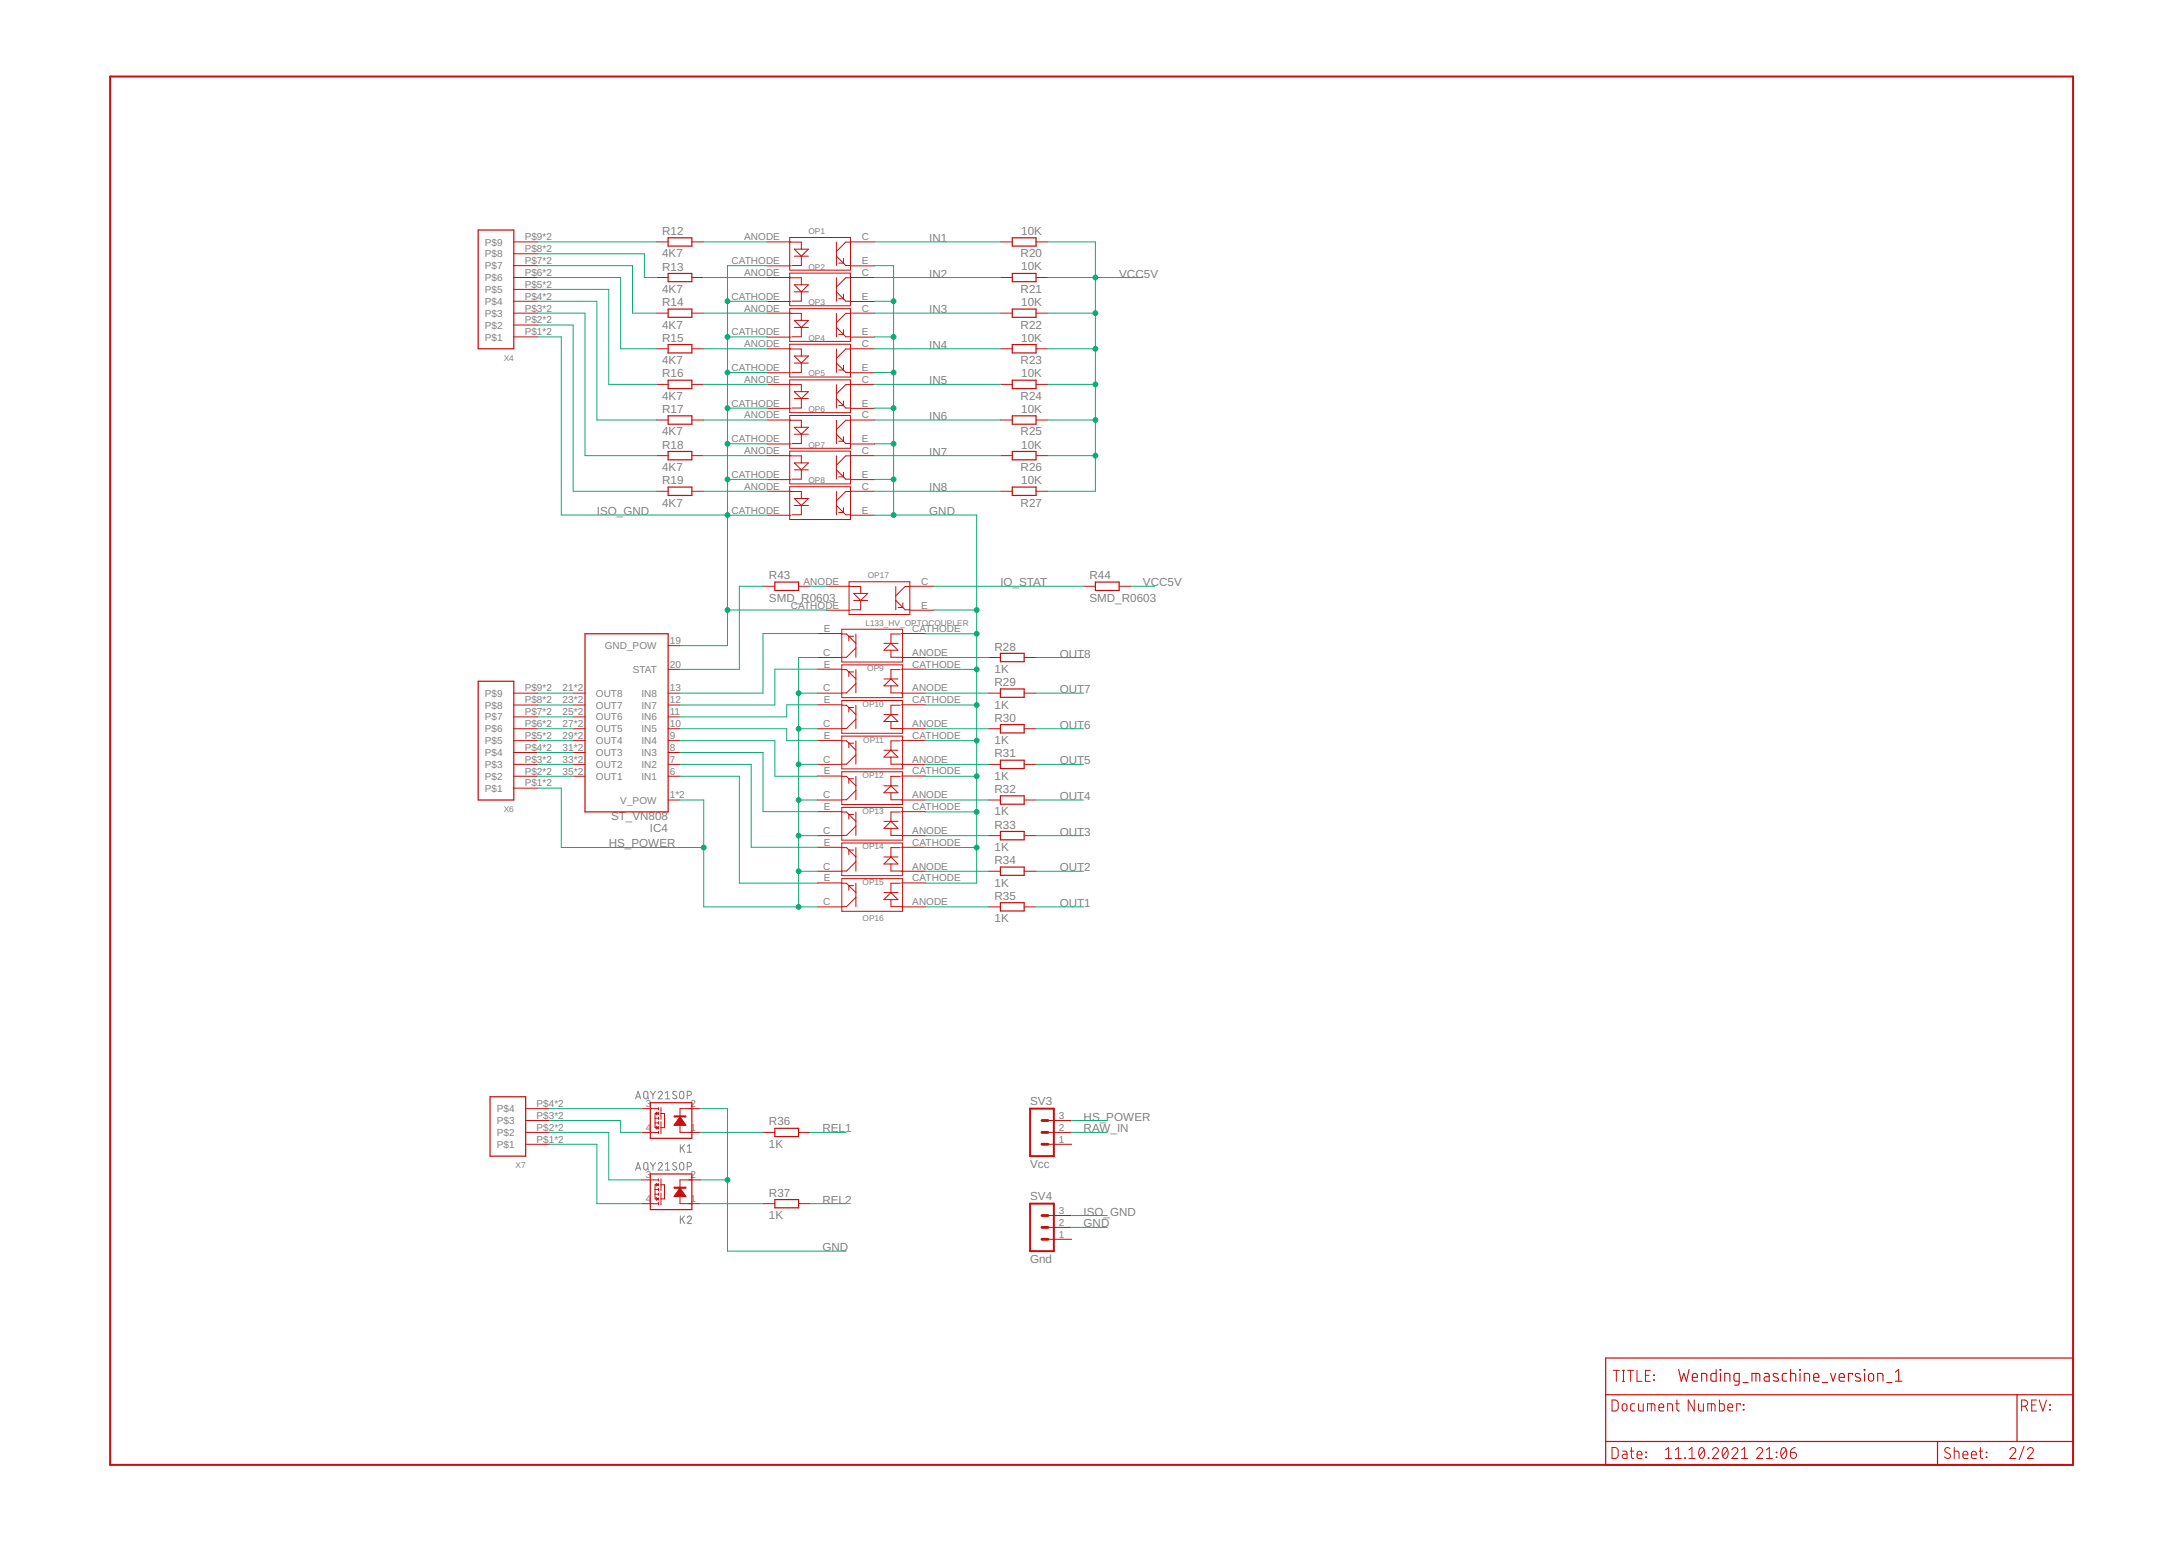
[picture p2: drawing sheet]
<svg xmlns="http://www.w3.org/2000/svg" width="420mm" height="297mm" viewBox="0 0 420 297" stroke-linecap="round" stroke-linejoin="round" font-family="sans-serif">
<g fill="none" stroke="#808080" stroke-width=".19">
<path d="M122.4 211.5l.5-1.4 .5 1.4M122.5 211.2h.7M124.1 210.2l.3-.1 .3 .1 .1 .9a.4 .4 0 0 1-.4 .4 .4 .4 0 0 1-.4-.4zM124.6 211.2l.3 .3M125.2 210.1l.5 .7M125.7 210.8v.7M126.2 210.1l-.5 .7M126.7 210.4a.4 .4 0 0 1 .6-.3 .4 .4 0 0 1 .1 .6l-.7 .8h.9M128.1 211.5h.8M128.1 210.4l.4-.3v1.4M130.2 210.2a.37 .37 0 0 0-.5-.1 .37 .37 0 0 0-.1 .5l.6 .3a.36 .36 0 0 1 0 .6 .36 .36 0 0 1-.6-.1l-.1-.1M131 210.2l.3-.1 .3 .1 .1 .9a.41 .41 0 0 1-.4 .4 .41 .41 0 0 1-.4-.4z"/>
<path d="M132.3 210.9h.4a.4 .4 0 0 0 .4-.4 .4 .4 0 0 0-.4-.4h-.4v1.4M122.4 225.3l.5-1.5 .5 1.5M122.5 224.9h.7M124.1 223.9l.3-.1 .3 .1 .1 .9a.4 .4 0 0 1-.4 .5 .4 .4 0 0 1-.4-.5zM124.6 224.9l.3 .4M125.2 223.8l.5 .7M125.7 224.5v.8M126.2 223.8l-.5 .7M126.7 224.1a.4 .4 0 0 1 .6-.3 .4 .4 0 0 1 .1 .6l-.7 .9h.9M128.1 224.1l.4-.3v1.5M128.1 225.3h.8M130.2 223.9a.37 .37 0 0 0-.5-.1 .37 .37 0 0 0-.1 .5l.6 .3a.36 .36 0 0 1 0 .6 .36 .36 0 0 1-.6-.1l-.1-.1"/>
<path d="M131 223.9l.3-.1 .3 .1 .1 .9a.41 .41 0 0 1-.4 .5 .41 .41 0 0 1-.4-.5zM131 220.4v1.4M131 234.1v1.4M131.3 220.9l.5 .9M131.3 234.6l.5 .9M131.8 220.4l-.8 .9M131.8 234.1l-.8 .9M132.3 224.6h.4a.4 .4 0 0 0 .4-.4 .4 .4 0 0 0-.4-.4h-.4v1.5M132.3 234.4a.4 .4 0 0 1 .6-.3 .4 .4 0 0 1 .1 .6l-.7 .8h.8M132.3 220.7l.4-.3v1.4M132.3 221.8h.8"/>
</g>
<path d="M21.2 14.7h378v267.3h-378zM198.4 213.4h4.5v9.2h-4.5zM198.4 231.7h4.5v9.2h-4.5z" fill="none" stroke="#c90d0c" stroke-width=".38"/>
<g fill="none" stroke="#c90d0c" stroke-width=".23">
<path d="M92.1 44.3h6.8v22.8h-6.8zM128.7 45.8h4.5v1.6h-4.5zM128.7 52.6h4.5v1.6h-4.5zM128.7 59.5h4.5v1.6h-4.5zM194.9 45.8h4.6v1.6h-4.6zM194.9 52.6h4.6v1.6h-4.6zM194.9 59.5h4.6v1.6h-4.6zM128.7 66.3h4.5v1.6h-4.5zM128.7 73.2h4.5v1.6h-4.5zM194.9 66.3h4.6v1.6h-4.6zM194.9 73.2h4.6v1.6h-4.6zM128.7 80.1h4.5v1.6h-4.5z"/>
<path d="M128.7 86.9h4.5v1.6h-4.5zM128.7 93.8h4.5v1.6h-4.5zM194.9 80.1h4.6v1.6h-4.6zM194.9 86.9h4.6v1.6h-4.6zM194.9 93.8h4.6v1.6h-4.6zM149.2 112.1h4.6v1.6h-4.6zM210.9 112.1h4.6v1.6h-4.6zM92.1 131.1h6.8v22.9h-6.8zM112.6 122h16.1v34.3h-16.1zM192.6 125.8h4.6v1.6h-4.6zM192.6 132.6h4.6v1.6h-4.6zM192.6 139.5h4.6v1.6h-4.6z"/>
<path d="M192.6 146.3h4.6v1.7h-4.6zM192.6 153.2h4.6v1.6h-4.6zM192.6 160.1h4.6v1.6h-4.6zM192.6 166.9h4.6v1.6h-4.6zM192.6 173.8h4.6v1.6h-4.6zM94.4 211.1h6.8v11.5h-6.8zM125.2 212.3h8v6.8h-8zM149.2 217.2h4.6v1.6h-4.6zM125.2 226h8v6.9h-8zM149.2 230.9h4.6v1.6h-4.6zM309.2 277.5h90M309.2 268.5h90"/>
<path d="M373.1 277.5v4.5M388.4 268.5v9M399.2 261.3v20.7h-90v-20.6h90"/>
</g>
<g fill="none" stroke="#c90d0c" stroke-width=".19">
<path d="M98.9 58h4.6M98.9 55.7h4.6M98.9 53.4h4.6M98.9 51.1h4.6M98.9 48.9h4.6M98.9 46.6h4.6M126.4 53.4h2.3M126.4 46.6h2.3M133.2 53.4h2.3M133.2 46.6h2.3M147.7 53.4h4.6M147.7 46.6h4.6"/>
<path d="M147.7 51.2h4.6M147.7 58h4.6M152.1 45.7h11.7v6.3h-11.7zM152.1 52.6h11.7v6.3h-11.7zM152.1 59.4h11.7v6.3h-11.7zM152.1 46.6h2.2v1.4M152.1 53.5h2.2v1.3M153 48h2.7l-1.4 1.3zM153 49.3h2.7M153 54.8h2.7l-1.4 1.4zM153 56.2h2.7M154.3 49.3v1.8h-1.8"/>
<path d="M154.3 56.2v1.8h-1.8M161.1 46.6v4.5M161.1 53.5v4.5M161.1 49.3l1.3 1.4M161.1 56.2l1.3 1.3M161.5 50.7h.9M161.5 57.5h.9M162.4 50.7l.5 .4h.9M162.4 49.8v.9M162.4 56.6v.9M162.4 57.5l.5 .5h.9M163.8 46.6h-.9l-1.8 1.8"/>
<path d="M163.8 53.5h-.9l-1.8 1.8M163.8 53.4h4.6M163.8 46.6h4.6M163.8 51.2h4.6M163.8 58h4.6M192.6 53.4h2.3M192.6 46.6h2.3M199.5 53.4h2.3M199.5 46.6h2.3M98.9 64.9h4.6M98.9 62.6h4.6M98.9 60.3h4.6"/>
<path d="M126.4 60.3h2.3M126.4 67.1h2.3M126.4 74h2.3M133.2 60.3h2.3M133.2 67.1h2.3M133.2 74h2.3M147.7 60.3h4.6M147.7 64.9h4.6M147.7 67.1h4.6M147.7 71.8h4.6M147.7 74h4.6M147.7 78.6h4.6"/>
<path d="M152.1 66.3h11.7v6.3h-11.7zM152.1 73.1h11.7v6.3h-11.7zM152.1 80h11.7v6.3h-11.7zM152.1 60.3h2.2v1.4M152.1 67.2h2.2v1.3M152.1 74h2.2v1.4M153 61.7h2.7l-1.4 1.3zM153 63h2.7M153 68.5h2.7l-1.4 1.4zM153 69.9h2.7M153 75.4h2.7l-1.4 1.3zM153 76.7h2.7"/>
<path d="M154.3 63v1.8h-1.8M154.3 69.9v1.8h-1.8M154.3 76.7v1.8h-1.8M161.1 60.3v4.5M161.1 67.2v4.5M161.1 74v4.5M161.1 63l1.3 1.4M161.1 69.9l1.3 1.3M161.1 76.7l1.3 1.4M161.5 64.4h.9M161.5 71.2h.9M161.5 78.1h.9"/>
<path d="M162.4 64.4l.5 .4h.9M162.4 63.5v.9M162.4 70.3v.9M162.4 77.2v.9M162.4 71.2l.5 .5h.9M162.4 78.1l.5 .4h.9M163.8 60.3h-.9l-1.8 1.8M163.8 67.2h-.9l-1.8 1.8M163.8 74h-.9l-1.8 1.8M163.8 60.3h4.6M163.8 64.9h4.6M163.8 67.1h4.6"/>
<path d="M163.8 71.8h4.6M163.8 74h4.6M163.8 78.6h4.6M192.6 60.3h2.3M192.6 67.1h2.3M192.6 74h2.3M199.5 60.3h2.3M199.5 67.1h2.3M199.5 74h2.3M126.4 80.9h2.3M126.4 87.7h2.3M126.4 94.6h2.3"/>
<path d="M133.2 80.9h2.3M133.2 87.7h2.3M133.2 94.6h2.3M147.7 94.6h6.6v1.4M147.7 80.9h4.6M147.7 85.5h4.6M147.7 87.7h4.6M147.7 92.3h4.6M147.7 99.2h4.6M152.1 86.8h11.7v6.4h-11.7zM152.1 93.7h11.7v6.3h-11.7zM152.1 80.9h2.2v1.4"/>
<path d="M152.1 87.8h2.2v1.3M153 82.3h2.7l-1.4 1.3zM153 83.6h2.7M153 89.1h2.7l-1.4 1.3zM153 90.4h2.7M153 96h2.7l-1.4 1.3zM153 97.3h2.7M154.3 83.6v1.8h-1.8M154.3 90.4v1.8h-1.8M154.3 97.3v1.8h-1.8M161.1 80.9v4.5M161.1 87.8v4.4"/>
<path d="M161.1 94.6v4.5M161.1 83.6l1.8 1.8h.9M161.1 90.4l1.8 1.8h.9M161.1 97.3l1.8 1.8h.9M162.4 84.1v.8h-.9M162.4 90.9v.9h-.9M162.4 97.8v.9h-.9M163.8 80.9h-.9l-1.8 1.8M163.8 87.8h-.9l-1.8 1.8M163.8 94.6h-.9l-1.8 1.8M163.8 80.9h4.6M163.8 85.5h4.6"/>
<path d="M163.8 87.7h4.6M163.8 92.3h4.6M163.8 94.6h4.6M163.8 99.2h4.6M192.6 80.9h2.3M192.6 87.7h2.3M192.6 94.6h2.3M199.5 80.9h2.3M199.5 87.7h2.3M199.5 94.6h2.3M146.9 112.9h2.3M153.8 112.9h2.3"/>
<path d="M159.2 112.9h4.5M159.2 117.5h4.5M163.5 112h11.7v6.3h-11.7zM163.5 112.9h2.2v1.3M164.4 114.2h2.7l-1.4 1.4zM164.4 115.6h2.7M165.7 115.6v1.8h-1.8M172.5 115.6l1.8 1.8h.9M172.5 112.9v4.5M173.8 116.1v.8h-.9M175.2 112.9h-.9l-1.8 1.8M175.3 112.9h4.5"/>
<path d="M175.3 117.5h4.5M208.6 112.9h2.3M215.5 112.9h2.3M98.9 138h4.6M98.9 135.7h4.6M98.9 133.4h4.6M110.4 138h2.2M110.4 135.7h2.2M110.4 133.4h2.2M128.7 138h2.2M128.7 135.7h2.2M128.7 133.4h2.2"/>
<path d="M128.7 128.9h2.2M128.7 124.3h2.2M157.5 133.4h4.5M157.5 126.6h4.5M157.5 122h4.5M157.5 128.8h4.5M157.5 135.7h4.5M162.1 121.1h11.7v6.3h-11.7zM162.1 128h11.7v6.3h-11.7zM162.1 134.9h11.7v6.3h-11.7zM162.1 122h.9l1.8 1.8M162.1 128.9h.9l1.8 1.8"/>
<path d="M162.1 135.8h.9l1.8 1.8M164.4 122.5h-1v.9M164.4 129.3h-1v.9M164.4 136.2h-1v.9M164.8 124.7l-1.8 1.8h-.9M164.8 122v4.5M164.8 128.9v4.5M164.8 135.8v4.5M164.8 131.6l-1.8 1.8h-.9M164.8 138.5l-1.8 1.8h-.9M170.2 125.2l1.4-1.4 1.3 1.4zM170.2 123.8h2.7"/>
<path d="M170.2 132l1.4-1.3 1.3 1.3zM170.2 130.7h2.7M170.2 138.9l1.4-1.3 1.3 1.3zM170.2 137.6h2.7M171.6 125.2v1.3l6.5 .1M171.6 132v1.4h2.2M171.6 138.9v1.4h2.2M173.4 122h-1.8v1.8M173.4 128.9h-1.8v1.8M173.4 135.8h-1.8v1.8M173.6 133.4h4.5M173.6 122h4.5"/>
<path d="M173.6 128.8h4.5M173.6 135.7h4.5M190.4 133.4h2.2M190.4 126.6h2.2M197.2 133.4h2.3M197.2 126.6h2.3M98.9 151.7h4.6M98.9 149.4h4.6M98.9 147.2h4.6M98.9 144.9h4.6M98.9 142.6h4.6M98.9 140.3h4.6"/>
<path d="M110.4 149.4h2.2M110.4 147.2h2.2M110.4 144.9h2.2M110.4 142.6h2.2M110.4 140.3h2.2M128.7 149.4h2.2M128.7 147.2h2.2M128.7 144.9h2.2M128.7 142.6h2.2M128.7 140.3h2.2M128.7 154h2.2M157.5 147.2h4.5"/>
<path d="M157.5 140.3h4.5M157.5 154h4.5M157.5 142.5h4.5M157.5 149.4h4.5M157.5 156.3h4.5M162.1 141.7h11.7v6.3h-11.7zM162.1 148.6h11.7v6.3h-11.7zM162.1 155.4h11.7v6.3h-11.7zM162.1 142.6h.9l1.8 1.8M162.1 149.5h.9l.4 .4M162.1 156.3h.9l.4 .5M163.4 149.9v.9"/>
<path d="M163.4 156.8v.9M163.4 149.9l1.4 1.4M163.4 149.9h1M163.4 156.8l1.4 1.3M163.4 156.8h1M164.4 143.1h-1v.9M164.8 142.6v4.5M164.8 149.5v4.5M164.8 156.3v4.5M164.8 145.3l-1.8 1.8h-.9M164.8 152.2l-1.8 1.8h-.9M164.8 159l-1.8 1.8h-.9"/>
<path d="M170.2 145.8l1.4-1.4 1.3 1.4zM170.2 144.4h2.7M170.2 152.6l1.4-1.3 1.3 1.3zM170.2 151.3h2.7M170.2 159.5l1.4-1.4 1.3 1.4zM170.2 158.1h2.7M171.6 145.8v1.3h2.2M171.6 152.6v1.4h2.2M171.6 159.5v1.3h2.2M173.4 142.6h-1.8v1.8M173.4 149.5h-1.8v1.8M173.4 156.3h-1.8v1.8"/>
<path d="M173.6 147.2h4.5M173.6 140.3h4.5M173.6 154h4.5M173.6 142.5h4.5M173.6 149.4h4.5M173.6 156.3h4.5M190.4 147.2h2.2M190.4 140.3h2.2M190.4 154h2.2M197.2 147.2h2.3M197.2 140.3h2.3M197.2 154h2.3"/>
<path d="M157.5 160.9h4.5M157.5 167.7h4.5M157.5 163.1h4.5M157.5 174.6h4.5M157.5 170h4.5M162.1 162.3h11.7v6.3h-11.7zM162.1 169.1h11.7v6.3h-11.7zM162.1 163.2h.9l.4 .4M162.1 170h.9l.4 .5M163.4 163.6v.9M163.4 170.5v.9M163.4 163.6l1.4 1.4"/>
<path d="M163.4 163.6h1M163.4 170.5l1.4 1.3M163.4 170.5h1M164.8 163.2v4.5M164.8 170v4.5M164.8 165.9l-1.8 1.8h-.9M164.8 172.7l-1.8 1.8h-.9M170.2 166.3l1.4-1.3 1.3 1.3zM170.2 165h2.7M170.2 173.2l1.4-1.4 1.3 1.4zM170.2 171.8h2.7M171.6 166.3v1.4h2.2"/>
<path d="M171.6 173.2v1.3h2.2M173.4 163.2h-1.8v1.8M173.4 170h-1.8v1.8M173.6 160.9h4.5M173.6 167.7h4.5M173.6 163.1h4.5M173.6 174.6h4.5M173.6 170h4.5M190.4 160.9h2.2M190.4 167.7h2.2M190.4 174.6h2.2M197.2 160.9h2.3"/>
<path d="M197.2 167.7h2.3M197.2 174.6h2.3M101.2 218h4.6M101.2 213.4h4.6M101.2 215.7h4.6M123.5 218h2.3M123.5 213.4h3.3M125.8 218h1M126.1 216.2h.7M126.1 215.3h.7M126.4 216.9l.4 .2-.4 .2zM126.4 214.1l.4 .3-.4 .2z"/>
<path d="M126.8 213.2v.5M126.8 214.1v.5M126.8 215v.5M126.8 215.9v.5M126.8 216.9v.4M126.8 217.8v.4M126.8 214.4h-.7v2.7h.7M127.3 214.4h.7v2.7h-.7M127.3 213.2v2.3M127.3 215.9v2.3M129.8 216.6h2.2M129.9 216.5h2"/>
<path d="M130 216.3h1.9M130.1 216.2h1.7M130.1 216.1h1.6M130.2 216h1.4M130.3 215.9h1.3M130.4 215.8h1.1M130.5 215.7h.9M130.5 215.6h.8M130.6 215.5h.7M130.7 215.4h.5M130.7 215.3h.4M130.8 215.2h.2"/>
<path d="M130.9 215.1h.1M130.9 215l1.2 1.6h-2.3zM134.9 213.4h-4v4.6h4M146.9 218h2.3M153.8 218h2.3M201.8 218h4.6M201.8 215.7h4.6M101.2 220.3h4.6M123.5 231.7h2.3M123.5 227.1h3.3M125.8 231.7h1M126.1 229.9h.7"/>
<path d="M126.1 229h.7M126.4 227.8l.4 .3-.4 .2zM126.4 230.6l.4 .2-.4 .2zM126.8 226.9v.5M126.8 227.8v.5M126.8 228.7v.5M126.8 229.7v.4M126.8 230.6v.4M126.8 231.5v.4M126.8 228.1h-.7v2.7h.7M127.3 226.9v2.3M127.3 229.7v2.2"/>
<path d="M127.3 228.1h.7v2.7h-.7M129.9 230.3h2.1M129.9 230.1h2M130 230h1.8M130.1 229.9h1.7M130.2 229.8h1.5M130.2 229.7h1.4M130.3 229.6h1.3M130.4 229.5h1.1M130.5 229.4h.9M130.5 229.3h.8M130.6 229.2h.7"/>
<path d="M130.7 229.1h.5M130.7 229h.4M130.8 228.9h.2M130.9 228.8h.1M130.9 228.7l1.2 1.7h-2.3zM134.9 227.1h-4v4.6h4M146.9 231.7h2.3M153.8 231.7h2.3M201.8 220.3h4.6M201.8 238.6h4.6M201.8 236.3h4.6M201.8 234h4.6"/>
<path d="M310.4 278.7h.8l.4 .4v1.1l-.1 .3-.3 .2-.8 .1zM310.4 269.5l.8 .1 .4 .3v1.1l-.1 .4-.3 .2h-.8zM310.6 263.8h1.2M311.2 263.8v2.1M312.4 263.8h.4M312.4 265.9h.4M312.5 279.4h.6l.2 .3v1.1h-.5a.41 .41 0 0 1-.4-.4 .41 .41 0 0 1 .4-.4h.5M312.5 270.4l.3-.2 .3 .2 .2 .8a.47 .47 0 0 1-.5 .4 .47 .47 0 0 1-.4-.4zM312.6 263.8v2.1M313.4 263.8h1.2M313.9 279.4h.7M314 263.8v2.1"/>
<path d="M314.1 278.7l.1 1.8 .4 .3M314.8 270.2l-.6 .1-.2 .3v.8l.3 .2h.5M315.2 263.8v2.1h1M315.5 270.2v1.2l.3 .2h.6v-1.4M316.8 264.8h.7M316.9 279.5l.1 .2zM317.2 271.6v-1.4l1.4 .1 .1 1.3M317.8 263.8h-1v2.1h1M318 270.2v1.4M318.4 264.7l.2 .1zM318.4 265.6l.2 .1zM319.4 270.9h1a.49 .49 0 0 0-.4-.7 .49 .49 0 0 0-.6 .5l.1 .8 .9 .1"/>
<path d="M320.7 279.1l.6-.4v2.1M321.1 271.6v-1.4l.8 .1 .2 1.3M322.6 279.1l.6-.4v2.1M322.7 270.2h.7M322.9 269.5v1.8l.1 .2 .4 .1M325.2 279.1l.6-.4v2.1M326.2 269.5v2.1l-1.1-2.1v2.1M327.1 270.2v1.2l.3 .2h.6v-1.4M327.4 278.8a.49 .49 0 0 1 .5-.1 .49 .49 0 0 1 .3 .5 1.21 1.21 0 0 1-.5 1.6 1.35 1.35 0 0 1-.3-2zM328.1 279.1l-.9 1.2M328.8 271.6v-1.4l1.3 .1 .1 1.3M329.5 270.2v1.4"/>
<path d="M329.7 279.1a.57 .57 0 0 1 .8-.4 .57 .57 0 0 1 .2 .9l-1 1.2h1.2M331.1 269.5v2.1h.7l.2-.2v-1l-.2-.1-.7-.1M331.9 278.8a.49 .49 0 0 1 .5-.1 .49 .49 0 0 1 .3 .5 1.21 1.21 0 0 1-.5 1.6 1.35 1.35 0 0 1-.3-2zM332.7 279.1l-1 1.2M332.7 270.9h1a.5 .5 0 0 0-.4-.7 .5 .5 0 0 0-.6 .5l.1 .8 .9 .1M333.5 279.1a.58 .58 0 0 1 .8-.4 .58 .58 0 0 1 .2 .9l-1 1.2h1.1M335.1 270.5v-.3h-.7v1.4M335.4 279.1l.5-.4v2.1M335.7 271.3l.1 .1zM335.7 270.4l.1 .1zM338.2 279.1a.58 .58 0 0 1 .9-.4 .58 .58 0 0 1 .1 .9l-1 1.2h1.2M340.1 279.1l.6-.4v2.1"/>
<path d="M342 279.5l.1 .2zM343.1 278.8a.49 .49 0 0 1 .6-.1 .49 .49 0 0 1 .3 .5 1.21 1.21 0 0 1-.5 1.6 1.31 1.31 0 0 1-.5-1.8zM343.9 279.1l-.9 1.2M344.8 279.6h.7a.59 .59 0 0 1 .4 .6 .59 .59 0 0 1-.6 .6 .59 .59 0 0 1-.5-.6zM345.7 278.7l-.7 .2-.2 .7M375.5 278.8a.53 .53 0 0 0-.8-.1 .53 .53 0 0 0 0 .8l.6 .4a.53 .53 0 0 1 .1 .8 .53 .53 0 0 1-.8-.1l-.2-.1M376.3 279.4l.8 .1 .1 1.3M376.3 278.7v2.1M381.1 279.4h.7M381.3 278.7l.1 1.8 .4 .3M382.5 279.5l.1 .2zM387 279.1a.58 .58 0 0 1 .8-.4 .58 .58 0 0 1 .2 .9l-1 1.2h1.2"/>
<path d="M389.3 270.7h.6a.59 .59 0 0 0 .5-.6 .59 .59 0 0 0-.5-.6h-.6v2.1M389.7 278.4l-.9 2.6M390 270.7l.4 .9M390.4 279.1a.58 .58 0 0 1 .8-.4 .58 .58 0 0 1 .2 .9l-1 1.2h1.1M391.2 270.5h.7M392.2 269.5h-1v2.1h1M392.7 269.5l.7 2.1 .7-2.1M394.7 270.4l.1 .1zM394.7 271.3l.1 .1zM315.2 280.1h1a.49 .49 0 0 0-.4-.7 .49 .49 0 0 0-.6 .4l.1 .9 .9 .1M316.9 280.5l.1 .1zM320.7 280.8h1.2"/>
<path d="M322.6 280.8h1.1M324.4 280.6l.1 .2zM325.2 280.8h1.2M328.9 280.6l.2 .2zM335.4 280.8h1.1M340.1 280.8h1.2M342 280.5l.1 .1zM378 280.1h.9a.5 .5 0 0 0-.3-.7 .5 .5 0 0 0-.6 .4l.1 .9 .8 .1M379.6 280.1h1a.5 .5 0 0 0-.4-.7 .5 .5 0 0 0-.6 .4l.1 .9 .9 .1M382.5 280.5l.1 .1z"/>
</g>
<g fill="none" stroke="#c90d0c" stroke-width=".21">
<path d="M323.2 263.6l.5 2.3 .5-1.5 .5 1.5 .5-2.3M325.9 265.2h1a.53 .53 0 0 0-.4-.8 .53 .53 0 0 0-.6 .5l.1 .9 .9 .1M327.7 265.9v-1.5h.7l.2 .2 .1 1.3M330.5 263.6v2.3h-.8l-.2-.2v-1.1l.2-.2h.8M331.2 263.6l.1 .2zM331.3 264.4v1.5M332.1 265.9v-1.5h.8l.2 .2v1.3M334.9 265.9l-.9-.1-.1-1 .2-.4h.8v1.9l-.2 .3-.7 .1M335.6 266.1h1M337.4 265.9v-1.5l1.4 .1 .1 1.4M338.1 264.4v1.5M339.8 264.4h.6l.3 .4v1.1h-.6a.43 .43 0 0 1-.4-.4 .43 .43 0 0 1 .4-.5h.6"/>
<path d="M342.3 264.5l-.5-.1-.4 .2 .1 .3 .9 .5v.4a.79 .79 0 0 1-.9 0M344.1 264.4h-.7l-.2 .4 .1 1 .8 .1M344.8 264.4h.7l.3 .2v1.3M344.8 263.6v2.3M346.5 263.6l.2 .2zM346.6 264.4v1.5M347.4 265.9v-1.5l.9 .1 .1 1.4M349.2 265.2h1a.53 .53 0 0 0-.3-.8 .53 .53 0 0 0-.7 .5l.1 .9 .9 .1M350.9 266.1h1M352.5 264.4l.5 1.5 .5-1.5M354.1 265.2h1.1a.53 .53 0 0 0-.4-.8 .53 .53 0 0 0-.7 .5l.1 .9 1 .1M356.7 264.6v-.2h-.8v1.5"/>
<path d="M358.1 264.5a.58 .58 0 0 0-.8 .1l.1 .4 .8 .4v.4a.79 .79 0 0 1-.9 0M359 263.6l.1 .2zM359 264.4v1.5M359.9 264.6l.5-.2a.84 .84 0 0 1 0 1.5l-.4-.1-.2-.2zM361.6 265.9v-1.5l.9 .1 .1 1.4M363.3 266.1h1M365 265.9h1.2M365 264.1l.6-.5v2.3"/>
</g>
<g fill="#c90d0c" stroke="#c90d0c" stroke-width=".19">
<path d="M129.8 214.8h2.3v.2h-2.3z"/>
<path d="M129.8 228.5h2.3v.2h-2.3z"/>
</g>
<path d="M200.6 215.7h1.2M200.6 218h1.2M200.6 220.3h1.2M200.6 234h1.2M200.6 236.3h1.2M200.6 238.6h1.2" fill="none" stroke="#c90d0c" stroke-width=".55"/>
<g fill="none" stroke="#0dab76" stroke-width=".19">
<path d="M103.5 46.6h22.9M103.5 53.4h16v13.7h6.9M103.5 48.9h20.6v4.5h2.3M103.5 51.1h18.3v9.2h4.6M103.5 55.7h13.7v18.3h9.2M103.5 58h11.4v22.9h11.5M135.5 46.6h12.2M135.5 53.4h12.2M140.1 58h7.6M147.7 51.2l-7.6-.1v73.2h-9.2M168.4 46.6h24.2M168.4 53.4h24.2"/>
<path d="M168.4 51.2l3.7-.1v48.1M172.1 58h-3.7M201.8 46.6h9.1v48h-9.1M201.8 53.4h18.3M103.5 60.3h9.1v27.4h13.8M103.5 62.6h6.9v32h16M103.5 64.9h4.6v34.2l39.6 .1M135.5 60.3h12.2M135.5 67.1h12.2M135.5 74h12.2M140.1 64.9h7.6M140.1 71.7l7.6 .1"/>
<path d="M140.1 78.6h7.6M168.4 60.3h24.2M168.4 67.1h24.2M168.4 74h24.2M172.1 64.9h-3.7M172.1 78.6h-3.7M172.1 71.7l-3.7 .1M201.8 60.3h9.1M201.8 67.1h9.1M201.8 74h9.1M135.5 80.9h12.2M135.5 87.7h12.2"/>
<path d="M135.5 94.6h12.2M140.1 92.3h7.6M140.1 85.4h7.6M147.7 85.4v.1M168.4 80.9h24.2M168.4 87.7h24.2M168.4 94.6h24.2M168.4 99.2l19.7-.1v70.9h-10M168.4 85.4h3.7M168.4 85.4v.1M172.1 92.3h-3.7M201.8 80.9h9.1"/>
<path d="M201.8 87.7h9.1M140.1 117.4l19.1 .1M146.9 112.9h-4.5v16h-11.5M156.1 112.9h3.1M179.8 112.9h28.8M188.1 117.4l-8.3 .1M217.8 112.9h4.6M103.5 135.7h6.9M103.5 133.4h6.9M103.5 138h6.9M153.8 133.4h3.7M157.5 128.8h-8.3v6.9h-18.3"/>
<path d="M157.5 122h-10.6v11.4h-16M157.5 126.6h-3.7v48M157.5 135.7h-6v2.3h-20.6M178.1 122h.1M178.1 128.8l10 .1M178.1 135.7h10M178.1 122h10M178.1 126.6h12.3M178.1 133.4h12.3M199.5 126.6h9.1M199.5 133.4h9.1M103.5 151.7h4.6v11.5h27.4"/>
<path d="M103.5 149.4h6.9M103.5 142.6h6.9M103.5 147.2h6.9M103.5 140.3h6.9M103.5 144.9h6.9M130.9 149.4h11.5v20.6h15.1M130.9 142.6h18.3v6.8h8.3M130.9 140.3h20.6v2.3l6-.1M130.9 154h4.6v20.6h22M130.9 147.2h13.8v15.9h12.8M130.9 144.9h16v11.4h10.6M153.8 154h3.7"/>
<path d="M153.8 147.2h3.7M153.8 140.3h3.7M178.1 142.5l10 .1M178.1 149.4h10M178.1 156.3h10M178.1 154h12.3M178.1 147.2h12.3M178.1 140.3h12.3M199.5 154h9.1M199.5 147.2h9.1M199.5 140.3h9.1M153.8 167.7h3.7"/>
<path d="M153.8 160.9h3.7M178.1 163.1l10 .1M178.1 174.6h12.3M178.1 167.7h12.3M178.1 160.9h12.3M199.5 174.6h9.1M199.5 167.7h9.1M199.5 160.9h9.1M105.8 218h11.4v9.1h6.3M105.8 215.7h13.7v2.3h4M105.8 213.4h17.7M134.9 213.4h5.2v27.5h22.8"/>
<path d="M134.9 218h12M156.1 218h6.8M206.4 215.7h6.8M206.4 218h6.8M105.8 220.3h9.1v11.4h8.6M134.9 227.1h5.2M134.9 231.7h12M156.1 231.7h6.8M206.4 234h6.8M206.4 236.3h6.8"/>
</g>
<g fill="#0dab76" stroke="#0dab76" stroke-width=".19">
<circle cx="140.1" cy="99.1" r=".47"/>
<circle cx="140.1" cy="92.3" r=".47"/>
<circle cx="140.1" cy="85.4" r=".47"/>
<circle cx="140.1" cy="78.6" r=".47"/>
<circle cx="140.1" cy="71.7" r=".47"/>
<circle cx="140.1" cy="64.9" r=".47"/>
<circle cx="140.1" cy="58" r=".47"/>
<circle cx="140.1" cy="117.4" r=".47"/>
<circle cx="172.1" cy="92.3" r=".47"/>
<circle cx="172.1" cy="85.4" r=".47"/>
<circle cx="172.1" cy="78.6" r=".47"/>
<circle cx="172.1" cy="71.7" r=".47"/>
<circle cx="172.1" cy="64.9" r=".47"/>
<circle cx="172.1" cy="58" r=".47"/>
<circle cx="172.1" cy="99.1" r=".47"/>
<circle cx="188.1" cy="163.2" r=".47"/>
<circle cx="188.1" cy="156.3" r=".47"/>
<circle cx="188.1" cy="149.4" r=".47"/>
<circle cx="188.1" cy="142.6" r=".47"/>
<circle cx="188.1" cy="135.7" r=".47"/>
<circle cx="188.1" cy="128.9" r=".47"/>
<circle cx="188.1" cy="122" r=".47"/>
<circle cx="188.1" cy="117.4" r=".47"/>
<circle cx="140.1" cy="227.1" r=".47"/>
<circle cx="210.9" cy="60.3" r=".47"/>
<circle cx="210.9" cy="67.1" r=".47"/>
<circle cx="210.9" cy="74" r=".47"/>
<circle cx="210.9" cy="80.9" r=".47"/>
<circle cx="210.9" cy="87.7" r=".47"/>
<circle cx="210.9" cy="53.4" r=".47"/>
<circle cx="135.5" cy="163.2" r=".47"/>
<circle cx="153.8" cy="174.6" r=".47"/>
<circle cx="153.8" cy="167.7" r=".47"/>
<circle cx="153.8" cy="160.9" r=".47"/>
<circle cx="153.8" cy="154" r=".47"/>
<circle cx="153.8" cy="147.2" r=".47"/>
<circle cx="153.8" cy="140.3" r=".47"/>
<circle cx="153.8" cy="133.4" r=".47"/>
</g>
<g font-size="2.2" fill="#808080">
<text x="127.5" y="45.2">R12</text>
<text x="178.9" y="46.6">IN1</text>
<text x="196.6" y="45.2">10K</text>
<text x="127.5" y="49.5">4K7</text>
<text x="127.5" y="52.1">R13</text>
<text x="178.9" y="53.4">IN2</text>
<text x="196.5" y="49.5">R20</text>
<text x="196.6" y="52.1">10K</text>
<text x="215.5" y="53.4">VCC5V</text>
<text x="127.5" y="56.4">4K7</text>
<text x="127.5" y="58.9">R14</text>
<text x="196.5" y="56.4">R21</text>
<text x="196.6" y="58.9">10K</text>
<text x="127.5" y="63.3">4K7</text>
<text x="127.5" y="65.8">R15</text>
<text x="178.9" y="60.3">IN3</text>
<text x="196.5" y="63.2">R22</text>
<text x="196.6" y="65.8">10K</text>
<text x="127.5" y="70.1">4K7</text>
<text x="178.9" y="67.1">IN4</text>
<text x="196.5" y="70.1">R23</text>
<text x="127.5" y="77">4K7</text>
<text x="127.5" y="72.7">R16</text>
<text x="178.9" y="74">IN5</text>
<text x="196.5" y="77">R24</text>
<text x="196.6" y="72.6">10K</text>
<text x="127.5" y="83.8">4K7</text>
<text x="127.5" y="79.5">R17</text>
<text x="178.9" y="80.9">IN6</text>
<text x="196.5" y="83.8">R25</text>
<text x="196.6" y="79.5">10K</text>
<text x="127.5" y="86.4">R18</text>
<text x="178.9" y="87.7">IN7</text>
<text x="196.6" y="86.4">10K</text>
<text x="127.5" y="90.7">4K7</text>
<text x="127.5" y="93.2">R19</text>
<text x="178.9" y="94.6">IN8</text>
<text x="196.5" y="90.7">R26</text>
<text x="196.6" y="93.2">10K</text>
<text x="114.9" y="99.1">ISO_GND</text>
<text x="127.5" y="97.5">4K7</text>
<text x="178.9" y="99.1">GND</text>
<text x="196.5" y="97.5">R27</text>
<text x="148.1" y="111.5">R43</text>
<text x="192.6" y="112.9">IO_STAT</text>
<text x="209.8" y="111.5">R44</text>
<text x="220.1" y="112.9">VCC5V</text>
<text x="148.1" y="115.8">SMD_R0603</text>
<text x="209.8" y="115.8">SMD_R0603</text>
<text x="191.5" y="125.2">R28</text>
<text x="191.5" y="129.5">1K</text>
<text x="204.1" y="126.6">OUT8</text>
<text x="191.5" y="136.4">1K</text>
<text x="191.5" y="132.1">R29</text>
<text x="204.1" y="133.4">OUT7</text>
<text x="191.5" y="143.3">1K</text>
<text x="191.5" y="138.9">R30</text>
<text x="204.1" y="140.3">OUT6</text>
<text x="191.5" y="145.8">R31</text>
<text x="204.1" y="147.1">OUT5</text>
<text x="191.5" y="150.1">1K</text>
<text x="191.5" y="152.7">R32</text>
<text x="204.1" y="154">OUT4</text>
<text x="117.7" y="157.9">ST_VN808</text>
<text x="125.1" y="160.2">IC4</text>
<text x="191.5" y="157">1K</text>
<text x="191.5" y="159.5">R33</text>
<text x="204.1" y="160.9">OUT3</text>
<text x="117.2" y="163.1">HS_POWER</text>
<text x="191.5" y="163.8">1K</text>
<text x="191.5" y="166.4">R34</text>
<text x="204.1" y="167.7">OUT2</text>
<text x="191.5" y="170.7">1K</text>
<text x="191.5" y="173.2">R35</text>
<text x="191.5" y="177.5">1K</text>
<text x="204.1" y="174.6">OUT1</text>
<text x="198.4" y="212.7">SV3</text>
<text x="208.6" y="215.7">HS_POWER</text>
<text x="148.1" y="221">1K</text>
<text x="148.1" y="216.7">R36</text>
<text x="158.4" y="218">REL1</text>
<text x="208.6" y="218">RAW_IN</text>
<text x="198.4" y="224.9">Vcc</text>
<text x="148.1" y="230.4">R37</text>
<text x="158.4" y="231.7">REL2</text>
<text x="198.4" y="231">SV4</text>
<text x="148.1" y="234.7">1K</text>
<text x="208.6" y="234">ISO_GND</text>
<text x="208.6" y="236.3">GND</text>
<text x="158.4" y="240.9">GND</text>
<text x="198.4" y="243.1">Gnd</text>
</g>
<g font-size="1.9" fill="#808080">
<text x="93.4" y="47.3">P$9</text>
<text x="101" y="46.3">P$9*2</text>
<text x="143.3" y="46.3">ANODE</text>
<text x="165.9" y="46.3">C</text>
<text x="93.4" y="51.8">P$7</text>
<text x="93.4" y="49.6">P$8</text>
<text x="101" y="53.1">P$6*2</text>
<text x="101" y="50.8">P$7*2</text>
<text x="101" y="48.5">P$8*2</text>
<text x="140.9" y="50.9">CATHODE</text>
<text x="143.3" y="53.1">ANODE</text>
<text x="165.9" y="50.9">E</text>
<text x="165.9" y="53.1">C</text>
<text x="93.4" y="58.7">P$4</text>
<text x="93.4" y="56.4">P$5</text>
<text x="93.4" y="54.1">P$6</text>
<text x="101" y="60">P$3*2</text>
<text x="101" y="57.7">P$4*2</text>
<text x="101" y="55.4">P$5*2</text>
<text x="140.9" y="57.7">CATHODE</text>
<text x="143.3" y="60">ANODE</text>
<text x="165.9" y="57.7">E</text>
<text x="165.9" y="60">C</text>
<text x="93.4" y="65.6">P$1</text>
<text x="93.4" y="63.3">P$2</text>
<text x="93.4" y="61">P$3</text>
<text x="101" y="64.5">P$1*2</text>
<text x="101" y="62.3">P$2*2</text>
<text x="140.9" y="64.6">CATHODE</text>
<text x="165.9" y="64.6">E</text>
<text x="140.9" y="71.4">CATHODE</text>
<text x="143.3" y="66.8">ANODE</text>
<text x="165.9" y="66.8">C</text>
<text x="165.9" y="71.4">E</text>
<text x="143.3" y="73.7">ANODE</text>
<text x="165.9" y="73.7">C</text>
<text x="140.9" y="78.3">CATHODE</text>
<text x="143.3" y="80.5">ANODE</text>
<text x="165.9" y="78.3">E</text>
<text x="165.9" y="80.5">C</text>
<text x="140.9" y="85.1">CATHODE</text>
<text x="143.3" y="87.4">ANODE</text>
<text x="165.9" y="85.1">E</text>
<text x="165.9" y="87.4">C</text>
<text x="140.9" y="92">CATHODE</text>
<text x="143.3" y="94.3">ANODE</text>
<text x="165.9" y="92">E</text>
<text x="165.9" y="94.3">C</text>
<text x="140.9" y="98.9">CATHODE</text>
<text x="165.9" y="98.9">E</text>
<text x="154.7" y="112.5">ANODE</text>
<text x="177.4" y="112.5">C</text>
<text x="152.3" y="117.1">CATHODE</text>
<text x="177.4" y="117.1">E</text>
<text x="116.4" y="125">GND_POW</text>
<text x="129" y="124">19</text>
<text x="158.6" y="121.6">E</text>
<text x="175.7" y="121.6">CATHODE</text>
<text x="121.8" y="129.6">STAT</text>
<text x="129" y="128.5">20</text>
<text x="158.5" y="126.3">C</text>
<text x="158.6" y="128.5">E</text>
<text x="175.7" y="126.3">ANODE</text>
<text x="175.7" y="128.5">CATHODE</text>
<text x="93.4" y="136.4">P$8</text>
<text x="93.4" y="134.1">P$9</text>
<text x="101" y="137.7">P$7*2</text>
<text x="101" y="135.4">P$8*2</text>
<text x="101" y="133.1">P$9*2</text>
<text x="108.3" y="137.7">25*2</text>
<text x="108.3" y="135.4">23*2</text>
<text x="108.3" y="133.1">21*2</text>
<text x="114.7" y="136.4">OUT7</text>
<text x="114.7" y="134.1">OUT8</text>
<text x="123.5" y="136.4">IN7</text>
<text x="123.5" y="134.1">IN8</text>
<text x="129" y="137.7">11</text>
<text x="129" y="135.4">12</text>
<text x="129" y="133.1">13</text>
<text x="158.5" y="133.1">C</text>
<text x="158.6" y="135.4">E</text>
<text x="175.7" y="133.1">ANODE</text>
<text x="175.7" y="135.4">CATHODE</text>
<text x="93.4" y="143.3">P$5</text>
<text x="93.4" y="141">P$6</text>
<text x="93.4" y="138.7">P$7</text>
<text x="101" y="142.3">P$5*2</text>
<text x="101" y="140">P$6*2</text>
<text x="108.3" y="142.3">29*2</text>
<text x="108.3" y="140">27*2</text>
<text x="114.7" y="143.3">OUT4</text>
<text x="114.7" y="141">OUT5</text>
<text x="114.7" y="138.7">OUT6</text>
<text x="123.5" y="143.3">IN4</text>
<text x="123.5" y="141">IN5</text>
<text x="123.5" y="138.7">IN6</text>
<text x="129" y="142.3">9</text>
<text x="129" y="140">10</text>
<text x="158.5" y="140">C</text>
<text x="158.6" y="142.2">E</text>
<text x="175.7" y="140">ANODE</text>
<text x="175.7" y="142.2">CATHODE</text>
<text x="93.4" y="147.8">P$3</text>
<text x="93.4" y="145.6">P$4</text>
<text x="101" y="149.1">P$2*2</text>
<text x="101" y="146.8">P$3*2</text>
<text x="101" y="144.5">P$4*2</text>
<text x="108.3" y="149.1">35*2</text>
<text x="108.3" y="146.8">33*2</text>
<text x="108.3" y="144.5">31*2</text>
<text x="114.7" y="147.8">OUT2</text>
<text x="114.7" y="145.5">OUT3</text>
<text x="123.5" y="147.8">IN2</text>
<text x="123.5" y="145.6">IN3</text>
<text x="129" y="149.1">6</text>
<text x="129" y="146.8">7</text>
<text x="129" y="144.5">8</text>
<text x="158.5" y="146.8">C</text>
<text x="158.6" y="149.1">E</text>
<text x="175.7" y="146.8">ANODE</text>
<text x="175.7" y="149.1">CATHODE</text>
<text x="93.4" y="152.4">P$1</text>
<text x="93.4" y="150.1">P$2</text>
<text x="101" y="151.4">P$1*2</text>
<text x="114.7" y="150.1">OUT1</text>
<text x="119.4" y="154.7">V_POW</text>
<text x="123.5" y="150.1">IN1</text>
<text x="129" y="153.7">1*2</text>
<text x="158.5" y="153.7">C</text>
<text x="158.6" y="155.9">E</text>
<text x="175.7" y="153.7">ANODE</text>
<text x="175.7" y="155.9">CATHODE</text>
<text x="158.5" y="160.5">C</text>
<text x="175.7" y="160.5">ANODE</text>
<text x="158.5" y="167.4">C</text>
<text x="158.6" y="162.8">E</text>
<text x="175.7" y="167.4">ANODE</text>
<text x="175.7" y="162.8">CATHODE</text>
<text x="158.6" y="169.6">E</text>
<text x="175.7" y="169.6">CATHODE</text>
<text x="158.5" y="174.3">C</text>
<text x="175.7" y="174.3">ANODE</text>
<text x="95.7" y="214.1">P$4</text>
<text x="103.3" y="215.4">P$3*2</text>
<text x="103.3" y="213.1">P$4*2</text>
<text x="124.4" y="213.1">3</text>
<text x="133" y="213.1">2</text>
<text x="203.9" y="215.4">3</text>
<text x="95.7" y="221">P$1</text>
<text x="95.7" y="218.7">P$2</text>
<text x="95.7" y="216.4">P$3</text>
<text x="103.3" y="220">P$1*2</text>
<text x="103.3" y="217.7">P$2*2</text>
<text x="124.4" y="217.7">4</text>
<text x="133" y="217.7">1</text>
<text x="203.9" y="220">1</text>
<text x="203.9" y="217.7">2</text>
<text x="124.4" y="226.8">3</text>
<text x="133" y="226.8">2</text>
<text x="124.4" y="231.4">4</text>
<text x="133" y="231.4">1</text>
<text x="203.9" y="233.7">3</text>
<text x="203.9" y="238.3">1</text>
<text x="203.9" y="236">2</text>
</g>
<g font-size="1.6" fill="#808080">
<text x="155.7" y="45">OP1</text>
<text x="155.7" y="51.9">OP2</text>
<text x="155.7" y="58.8">OP3</text>
<text x="155.7" y="65.6">OP4</text>
<text x="97" y="69.4">X4</text>
<text x="155.7" y="72.5">OP5</text>
<text x="155.7" y="79.3">OP6</text>
<text x="155.7" y="86.2">OP7</text>
<text x="155.7" y="93">OP8</text>
<text x="167.1" y="111.3">OP17</text>
<text x="166.6" y="120.5">L133_HV_OPTOCOUPLER</text>
<text x="167" y="129.2">OP9</text>
<text x="166.1" y="136.1">OP10</text>
<text x="166.2" y="143">OP11</text>
<text x="166.1" y="149.8">OP12</text>
<text x="97" y="156.3">X6</text>
<text x="166.1" y="156.7">OP13</text>
<text x="166.1" y="163.5">OP14</text>
<text x="166.1" y="170.4">OP15</text>
<text x="166.1" y="177.2">OP16</text>
<text x="99.3" y="224.9">X7</text>
</g>
</svg>
